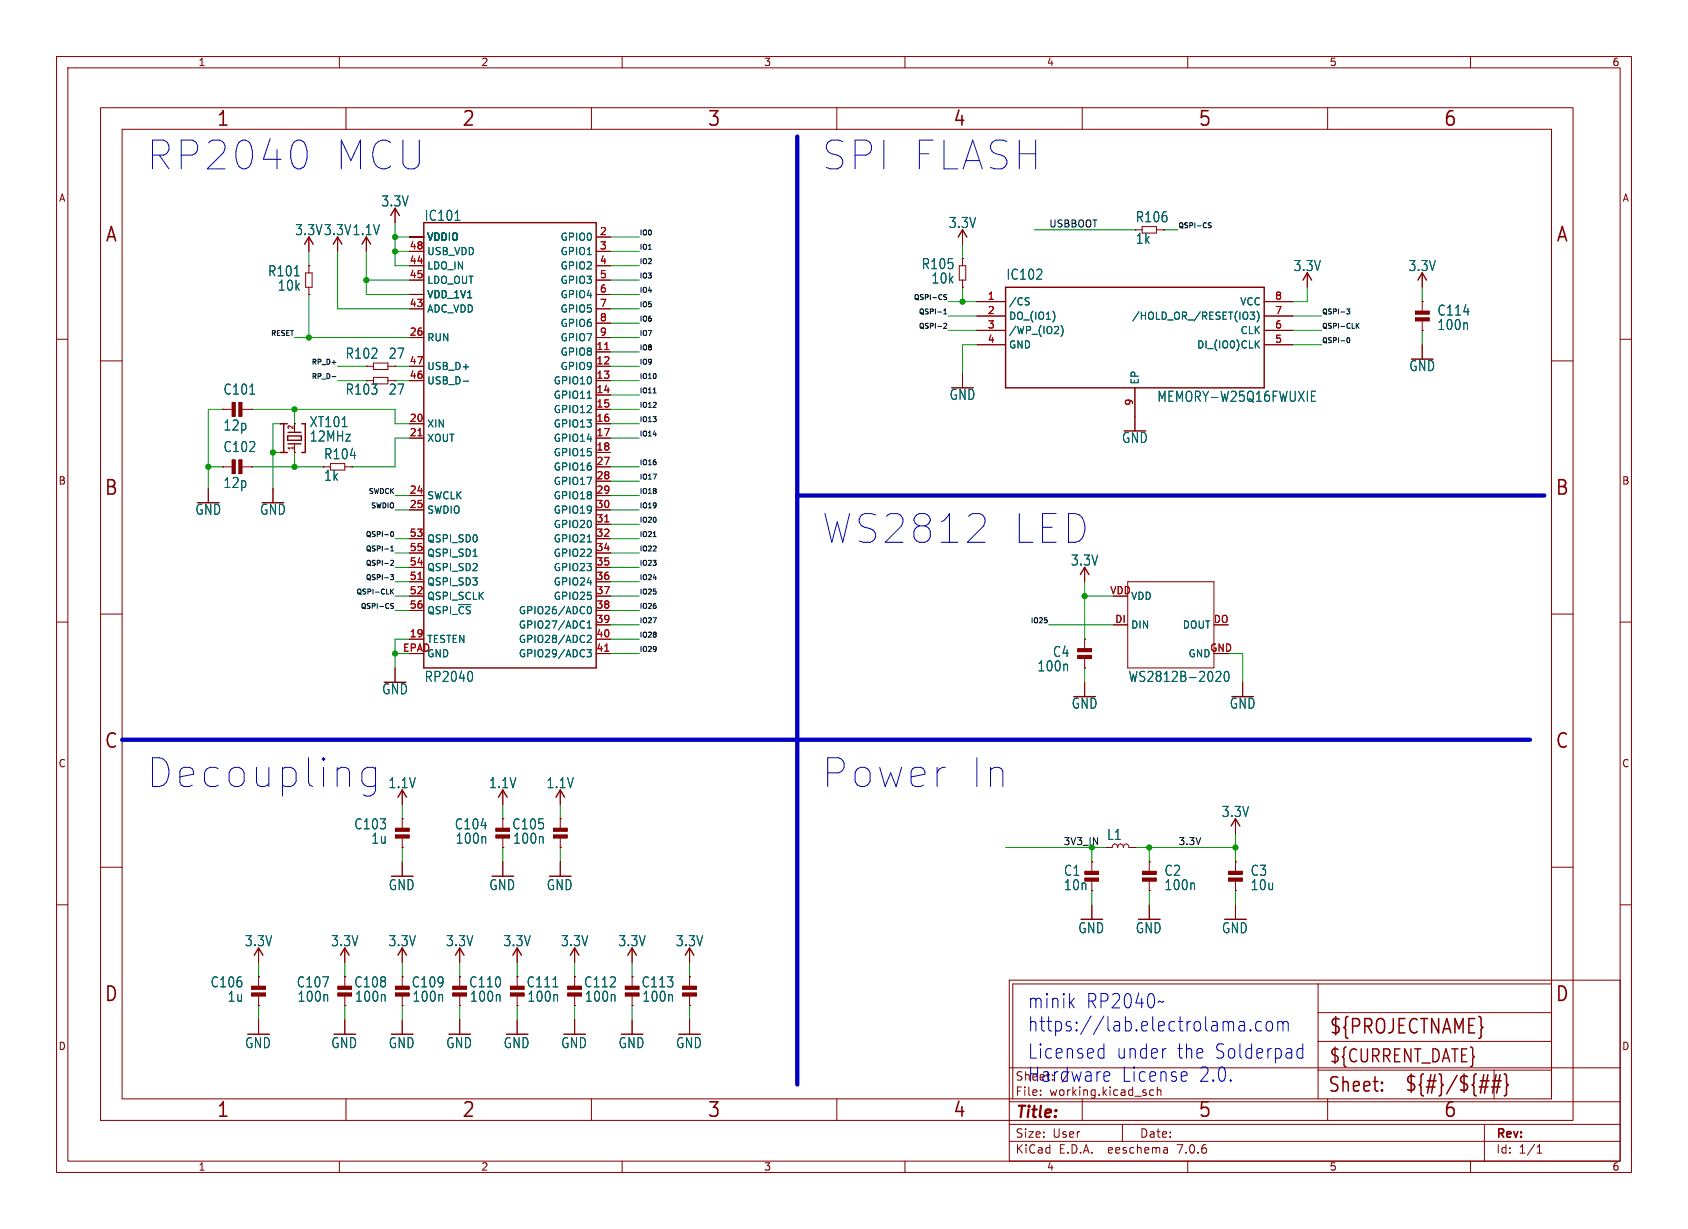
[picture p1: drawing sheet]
<svg xmlns="http://www.w3.org/2000/svg" width="298mm" height="217mm" viewBox="0 0 298 217" stroke-linecap="round" stroke-linejoin="round" font-family="sans-serif">
<g fill="none" stroke="#840000" stroke-width=".18">
<path d="M10 10h278.5v197.3h-278.5zM12 12h274.5v193.3h-274.5zM17.8 19h260.3v179.1h-260.3zM60 10v2M61.2 19v3.9M104.6 19v3.9M110 10v2M148 19v3.9M160 10v2M191.3 19v3.9M210 10v2M234.7 19v3.9"/>
<path d="M260 10v2M21.6 22.9h252.7v171.4h-252.7zM69.8 36.8v2.6M10 60h2M54 48.3h1.2v2.5h-1.2zM54.6 52.1h.1M54.6 47h.1M54.6 41.9v2.5M54.6 47v1.3M54.6 50.8v1.3M59.7 41.9v2.5M64.8 41.9v2.5"/>
<path d="M72.4 41.9h2.5M72.4 52.1h2.5M72.4 59.7h2.5M72.4 44.4h2.5M72.4 47h2.5M72.4 54.6h2.5M72.4 49.5h2.5M105.4 41.9h2.5M105.4 52.1h2.5M105.4 59.7h2.5M105.4 44.4h2.5M105.4 47h2.5"/>
<path d="M105.4 54.6h2.5M105.4 49.5h2.5M105.4 57.1h2.5M169.6 47h1.2v2.5h-1.2zM170.2 50.8h.1M170.2 45.7h.1M170.2 40.6v2.6M170.2 45.7v1.3M170.2 49.5v1.3M172.7 53.3h5.1M172.7 55.9h5.1M172.7 58.4h5.1"/>
<path d="M200.7 40.6h.1M200.7 40.6h1.2M201.9 40.1v1.1h2.6v-1.1M204.5 40.6h1.2M205.7 40.6h.1M223.5 53.3h5.1M223.5 55.9h5.1M223.5 58.4h5.1M231.1 48.3v2.5M250.3 56.2h2.4v.6h-2.4zM250.3 55h2.4v.6h-2.4zM250.3 56.7h2.4"/>
<path d="M250.3 56.6h2.4M250.3 56.5h2.4M250.3 56.4h2.4M250.3 56.3h2.4M250.3 55.5h2.4M250.3 55.4h2.4M250.3 55.3h2.4M250.3 55.2h2.4M250.3 55.1h2.4M251.5 58.4h.1M251.5 53.3h.1M251.5 48.3v2.5"/>
<path d="M251.5 53.3v1.7M251.5 56.8v1.6M286.5 60h2M17.8 63.8h3.8M39.4 72.4h.1M39.4 72.4h1.6M41 71.2h.6v2.4h-.6zM41.1 71.2v2.4M41.2 71.2v2.4M41.3 71.2v2.4M41.4 71.2v2.4M41.5 71.2v2.4"/>
<path d="M42.2 71.2h.6v2.4h-.6zM42.3 71.2v2.4M42.4 71.2v2.4M42.5 71.2v2.4M42.6 71.2v2.4M42.7 71.2v2.4M42.8 72.4h1.6M44.4 72.4h.1M49.5 74.9h.1M52.1 74.9h.1M52.1 74.9v1.6M52.1 78.5v1.5"/>
<path d="M64.8 67.3h.1M64.8 64.8h.1M64.8 67.3h1.2M64.8 64.8h1.2M66 64.2h2.6v1.1h-2.6zM66 66.7h2.6v1.2h-2.6zM68.6 67.3h1.2M68.6 64.8h1.2M69.8 67.3h.1M69.8 64.8h.1M72.4 67.3h2.5M72.4 64.8h2.5"/>
<path d="M72.4 74.9h2.5M72.4 77.5h2.5M105.4 72.4h2.5M105.4 67.3h2.5M105.4 64.8h2.5M105.4 62.2h2.5M105.4 69.8h2.5M105.4 74.9h2.5M105.4 77.5h2.5M170.2 66v2.6M172.7 61h5.1M200.7 68.6v7.6"/>
<path d="M223.5 61h5.1M251.5 61v2.5M274.3 63.8h3.8M36.8 86.4v2.5M39.4 82.5h.1M39.4 82.5h1.6M41 81.4h.6v2.3h-.6zM41.1 81.4v2.3M41.2 81.4v2.3M41.3 81.4v2.3M41.4 81.4v2.3M41.5 81.4v2.3"/>
<path d="M42.2 81.4h.6v2.3h-.6zM42.3 81.4v2.3M42.4 81.4v2.3M42.5 81.4v2.3M42.6 81.4v2.3M42.7 81.4v2.3M42.8 82.5h1.6M44.4 82.5h.1M48.3 86.4v2.5M49.5 80h.1M57.1 82.5h.1M57.1 82.5h1.3"/>
<path d="M58.4 82v1.1h2.6v-1.1M61 82.5h1.2M62.2 82.5h.1M72.4 87.6h2.5M72.4 90.2h2.5M72.4 95.2h2.5M72.4 97.8h2.5M105.4 82.5h2.5M105.4 80h2.5M105.4 87.6h2.5M105.4 90.2h2.5M105.4 85.1h2.5"/>
<path d="M105.4 92.7h2.5M105.4 95.2h2.5M105.4 97.8h2.5M10 110h2M17.8 108.6h3.8M69.8 118.1v2.5M72.4 113h2.5M72.4 100.3h2.5M72.4 102.9h2.5M72.4 105.4h2.5M72.4 107.9h2.5M105.4 113h2.5"/>
<path d="M105.4 100.3h2.5M105.4 102.9h2.5M105.4 105.4h2.5M105.4 107.9h2.5M105.4 110.5h2.5M105.4 115.6h2.5M190.6 115.9h2.4v.5h-2.4zM190.6 114.7h2.4v.6h-2.4zM190.6 116.4h2.4M190.6 116.3h2.4M190.6 116.2h2.4M190.6 116.1h2.4"/>
<path d="M190.6 116h2.4M190.6 115.2h2.4M190.6 115.1h2.4M190.6 115h2.4M190.6 114.9h2.4M190.6 114.8h2.4M191.8 118.1h.1M191.8 113h.1M191.8 100.3v2.6M191.8 113v1.7M191.8 116.5v1.6M196.8 110.5h2.6"/>
<path d="M199.4 102.9h15.2v15.2h-15.2zM274.3 108.6h3.8M286.5 110h2M71.1 139.7v2.5M88.9 139.7v2.5M99.1 139.7v2.5M191.8 120.6v2.6M219.7 120.6v2.6M10 160h2M17.8 153.4h3.8M69.9 147.6h2.4v.6h-2.4zM69.9 146.4h2.4v.6h-2.4z"/>
<path d="M69.9 148.1h2.4M69.9 148h2.4M69.9 147.9h2.4M69.9 147.8h2.4M69.9 147.7h2.4M69.9 146.9h2.4M69.9 146.8h2.4M69.9 146.7h2.4M69.9 146.6h2.4M69.9 146.5h2.4M71.1 149.9h.1M71.1 144.8h.1"/>
<path d="M71.1 144.8v1.7M71.1 148.3v1.6M71.1 152.4v2.5M87.7 148.1h2.4M87.7 148h2.4M87.7 147.9h2.4M87.7 147.8h2.4M87.7 147.7h2.4M87.7 146.9h2.4M87.7 146.8h2.4M87.7 146.7h2.4M87.7 146.6h2.4"/>
<path d="M87.7 146.5h2.4M88.9 149.9h.1M88.9 144.8h.1M88.9 144.8v1.7M88.9 148.3v1.6M88.9 152.4v2.5M90.1 147.6h-2.4v.6h2.4M90.1 146.4h-2.4v.6h2.4M97.9 147.6h2.4v.6h-2.4zM97.9 148.1h2.4M97.9 148h2.4M97.9 147.9h2.4"/>
<path d="M97.9 147.8h2.4M97.9 147.7h2.4M97.9 146.4h2.4v.6h-2.4zM97.9 146.9h2.4M97.9 146.8h2.4M97.9 146.7h2.4M97.9 146.6h2.4M97.9 146.5h2.4M99.1 149.9h.1M99.1 144.8h.1M99.1 144.8v1.7M99.1 148.3v1.6"/>
<path d="M99.1 152.4v2.5M191.8 155.3h2.4v.5h-2.4M191.8 155.7h2.4M191.8 155.6h2.4M191.8 155.5h2.4M191.8 155.4h2.4M191.8 155.3h2.4M191.8 154.1h2.4v.5h-2.4zM191.8 154.5h2.4M191.8 154.4h2.4M191.8 154.3h2.4M191.8 154.2h2.4"/>
<path d="M191.8 154.1h2.4M193 157.5h.1M193 152.4h.1M193 152.4v1.7M193 155.9v1.6M195.6 149.9h1.1v-.3a.48 .48 0 0 1 .6-.3 .48 .48 0 0 1 .3 .6l.1-.3a.5 .5 0 0 1 .6-.3 .5 .5 0 0 1 .3 .6l.1-.3a.48 .48 0 0 1 .6-.3 .48 .48 0 0 1 .3 .6h1.1M195.6 149.9h.1M200.7 149.9h.1M202 155.3h2.4v.5h-2.4zM202 155.7h2.4M202 155.6h2.4M202 155.5h2.4"/>
<path d="M202 155.4h2.4M202 155.3h2.4M202 154.1h2.4v.5h-2.4zM202 154.5h2.4M202 154.4h2.4M202 154.3h2.4M202 154.2h2.4M202 154.1h2.4M203.2 157.5h.1M203.2 152.4h.1M203.2 152.4v1.7M203.2 155.9v1.6"/>
<path d="M217.2 155.3h2.4v.5h-2.4zM217.2 154.1h2.4v.5h-2.4zM217.2 155.7h2.4M217.2 155.6h2.4M217.2 155.5h2.4M217.2 155.4h2.4M217.2 155.3h2.4M217.2 154.5h2.4M217.2 154.4h2.4M217.2 154.3h2.4M217.2 154.2h2.4M217.2 154.1h2.4"/>
<path d="M218.4 157.5h.1M218.4 152.4h.1M218.4 144.8v2.5M218.4 152.4v1.7M218.4 155.9v1.6M274.3 153.4h3.8M286.5 160h2M44.5 175.6h2.4v.5h-2.4zM44.5 176.1h2.4M44.5 176h2.4M44.5 175.9h2.4M44.5 175.8h2.4"/>
<path d="M44.5 175.7h2.4M44.5 174.4h2.4v.5h-2.4zM44.5 174.9h2.4M44.5 174.8h2.4M44.5 174.7h2.4M44.5 174.6h2.4M44.5 174.5h2.4M45.7 177.8h.1M45.7 172.7h.1M45.7 167.6v2.6M45.7 172.7v1.7M45.7 176.2v1.6"/>
<path d="M59.8 176.1h2.4M59.8 176h2.4M59.8 175.9h2.4M59.8 175.8h2.4M59.8 175.7h2.4M59.8 174.9h2.4M59.8 174.8h2.4M59.8 174.7h2.4M59.8 174.6h2.4M59.8 174.5h2.4M61 177.8h.1M61 172.7h.1"/>
<path d="M61 167.6v2.6M61 172.7v1.7M61 176.2v1.6M62.2 175.6h-2.4v.5h2.4M62.2 174.4h-2.4v.5h2.4M69.9 176.1h2.4M69.9 176h2.4M69.9 175.9h2.4M69.9 175.8h2.4M69.9 175.7h2.4M69.9 174.9h2.4M69.9 174.8h2.4"/>
<path d="M69.9 174.7h2.4M69.9 174.6h2.4M69.9 174.5h2.4M71.1 177.8h.1M71.1 172.7h.1M71.1 167.6v2.6M71.1 172.7v1.7M71.1 176.2v1.6M72.3 175.6h-2.4v.5h2.4M72.3 174.4h-2.4v.5h2.4M80.1 176.1h2.4M80.1 176h2.4"/>
<path d="M80.1 175.9h2.4M80.1 175.8h2.4M80.1 175.7h2.4M80.1 174.9h2.4M80.1 174.8h2.4M80.1 174.7h2.4M80.1 174.6h2.4M80.1 174.5h2.4M81.3 177.8h.1M81.3 172.7h.1M81.3 167.6v2.6M81.3 172.7v1.7"/>
<path d="M81.3 176.2v1.6M82.5 175.6h-2.4v.5h2.4M82.5 174.4h-2.4v.5h2.4M90.2 176.1h2.4M90.2 176h2.4M90.2 175.9h2.4M90.2 175.8h2.4M90.2 175.7h2.4M90.2 174.9h2.4M90.2 174.8h2.4M90.2 174.7h2.4M90.2 174.6h2.4"/>
<path d="M90.2 174.5h2.4M91.4 177.8h.1M91.4 172.7h.1M91.4 167.6v2.6M91.4 172.7v1.7M91.4 176.2v1.6M92.6 175.6h-2.4v.5h2.4M92.6 174.4h-2.4v.5h2.4M100.4 176.1h2.4M100.4 176h2.4M100.4 175.9h2.4M100.4 175.8h2.4"/>
<path d="M100.4 175.7h2.4M100.4 174.9h2.4M100.4 174.8h2.4M100.4 174.7h2.4M100.4 174.6h2.4M100.4 174.5h2.4M101.6 177.8h.1M101.6 172.7h.1M101.6 167.6v2.6M101.6 172.7v1.7M101.6 176.2v1.6M102.8 175.6h-2.4v.5h2.4"/>
<path d="M102.8 174.4h-2.4v.5h2.4M110.6 176.1h2.4M110.6 176h2.4M110.6 175.9h2.4M110.6 175.8h2.4M110.6 175.7h2.4M110.6 174.9h2.4M110.6 174.8h2.4M110.6 174.7h2.4M110.6 174.6h2.4M110.6 174.5h2.4M111.8 177.8h.1"/>
<path d="M111.8 172.7h.1M111.8 167.6v2.6M111.8 172.7v1.7M111.8 176.2v1.6M113 175.6h-2.4v.5h2.4M113 174.4h-2.4v.5h2.4M120.7 175.6h2.4v.5h-2.4zM120.7 176.1h2.4M120.7 176h2.4M120.7 175.9h2.4M120.7 175.8h2.4M120.7 175.7h2.4"/>
<path d="M120.7 174.4h2.4v.5h-2.4zM120.7 174.9h2.4M120.7 174.8h2.4M120.7 174.7h2.4M120.7 174.6h2.4M120.7 174.5h2.4M121.9 177.8h.1M121.9 172.7h.1M121.9 167.6v2.6M121.9 172.7v1.7M121.9 176.2v1.6M178.4 173.3h108.1v32h-108.1z"/>
<path d="M193 160v2.6M203.2 160v2.6M218.4 160v2.6M233 174v20.3M233 179.1h41.3M274.3 174h-95.2v20.3M45.7 180.3v2.6M61 180.3v2.6M61.2 194.3v3.8M71.1 180.3v2.6M81.3 180.3v2.6M91.4 180.3v2.6"/>
<path d="M101.6 180.3v2.6M104.6 194.3v3.8M111.8 180.3v2.6M121.9 180.3v2.6M148 194.3v3.8M178.4 198.8h108.1M178.4 194.8h108.1M178.4 188.8h108.1M184 193.6v.1M184 192.8v.1M191.3 194.3v3.8M198.4 198.8v3"/>
<path d="M203.4 192.8l-.1 .2v.6l.3 .1 .4-.1M204.6 192.2v1.5M204.7 192.8l-.1 .1M205.2 192.8l.1 .9M233 184.1h41.3M233 189.2h41.3M234.7 194.3v3.8M262.5 198.8v6.5M264.2 189.2v5.1M60 205.3v2M110 205.3v2M160 205.3v2"/>
<path d="M178.4 201.8h108.1M206.3 203l.1 .9M206.4 203.8l-.1 .1M206.4 203.3h-.1M210 205.3v2M260 205.3v2M271.8 203.9h.8M271.8 202.8l.4-.4v1.5"/>
</g>
<g fill="none" stroke="#840000" stroke-width=".25">
<path d="M69.1 38.1l.7-1.3 .8 1.3M74.9 39.4h30.5v78.7h-30.5zM53.8 43.2l.8-1.3 .8 1.3M58.9 43.2l.8-1.3 .8 1.3M64 43.2l.8-1.3 .7 1.3M169.4 41.9l.8-1.3 .7 1.3M177.8 50.8h45.7v17.8h-45.7zM230.4 49.5l.7-1.2 .8 1.2M250.7 49.5l.8-1.2 .7 1.2M49.5 74.9h1.3M50.2 74.9v5.1M50.9 77.1h2.4v.8h-2.4z"/>
<path d="M50.9 78.5h2.3M50.9 76.5h2.3M53.3 74.9h.7v5.1h-.7M49.5 80h1.3M191 101.6l.8-1.3 .7 1.3M70.4 141l.7-1.3 .8 1.3M88.1 141l.8-1.3 .8 1.3M98.3 141l.8-1.3 .7 1.3M217.7 146l.7-1.2 .8 1.2M45 168.9l.7-1.3 .8 1.3M60.2 168.9l.8-1.3 .7 1.3M70.4 168.9l.7-1.3 .8 1.3"/>
<path d="M80.5 168.9l.8-1.3 .7 1.3M90.7 168.9l.7-1.3 .8 1.3M100.8 168.9l.8-1.3 .8 1.3M111 168.9l.8-1.3 .7 1.3M121.2 168.9l.7-1.3 .8 1.3"/>
</g>
<g fill="none" stroke="#006464" stroke-width=".18">
<path d="M80.5 39h.8M52.1 48.8h.8M181.5 52.6l.5 .1M181.7 53.3l.3 .3-.3 .3M186.4 59h.8M186.5 55.6v.8M187.1 57.9v.4M187.6 57.5a1.46 1.46 0 0 1 0 2M221 55.2h.8l-.4 .5 .4 .1v.5l-.2 .2-.6-.2M222.2 55a1.46 1.46 0 0 1 0 1.9M44.2 69.7h.8M60.5 75.4h.9"/>
<path d="M81.9 67.4h1M103.8 70.4h.8M222.1 60.8l.6 .7M222.7 60.3l-.8 .7M231.9 70h.5M231.9 71h.7M231.9 69.2h.7M83.6 98.4h.8M103.8 95.8h.8M83.3 118.8l.3 .6-.3 1M103.8 114.9h.8l-.5 .5 .4 .1v.5l-.2 .1-.5-.1M103.8 112.5l.5-.2 .3 .4-.8 .9h.8"/>
<path d="M103.8 111.1h.8M103.8 110.2l.4-.4v1.3M104 107.4l.1-.1a.68 .68 0 0 1 .5 .6 .68 .68 0 0 1-.5 .6l-.1-.1-.2-.4zM215.1 118.8l.5-.1 .2 .2 .1 .3-.1 .3-.9 1h1M216.7 118.8l.2-.1a1.23 1.23 0 0 1 0 1.8h-.1a1.32 1.32 0 0 1-.1-1.7zM97.8 174.5h.8"/>
</g>
<path d="M73.9 77.1h.7M106.9 61.8h.7M106.9 92.3h.7M73.9 102.5h.7M106.9 115.2h.7" fill="none" stroke="#a90000" stroke-width=".18"/>
<path d="M244.3 192.7l.1 .1-.1 .1M244.3 191.4l.1 .1-.1 .1M261.5 192.2h1.6M261.7 191.1h1.6M263.1 190l-.6 3.3M263.7 192.2h1.5M263.9 191.1h1.5M264.5 190l-.6 3.3M265.2 190l-.6 3.3M266 189.9l.3 .1 .1 .3v1.2l.3 .3-.3 .4v1.2l-.1 .3-.3 .1" fill="none" stroke="#840000" stroke-width=".27"/>
<g fill="none" stroke="#0f0f0f" stroke-width=".18">
<path d="M213.7 39.8l.4 .1v.2l-.1 .2-.4-.1M213.7 39.4h.4M166.9 57.3l.3-.1 .2 .2-.6 .7h.6M166.9 52.3v.1a.37 .37 0 0 1 .4 .5h-.4M166.9 55.5h.5M166.9 54.9l.2-.3v.9M167.4 52.1h-.4l-.1 .2M238.1 54.6h.5l-.2 .4 .2 .1v.3h-.5M238.2 59.8l.2-.1a.43 .43 0 0 1 .3 .5 .43 .43 0 0 1-.4 .4l-.2-.3zM239.9 57.6l.4 .5M240.3 57.2l-.5 .5M58.7 64.1h.7"/>
<path d="M58.7 66.6h.7M115.5 69.5h.5M69.1 99.2l.3-.1 .2 .2-.6 .7h.6M69.1 97.4h.5M69.1 96.8l.2-.3v.9M69.2 94h.1a.43 .43 0 0 1 .3 .5 .43 .43 0 0 1-.4 .3l-.1-.3zM115.5 94.9h.5M69 101.6h.6l-.3 .4h.2v.4h-.5M69.1 107a.37 .37 0 0 1 .4 .5h-.4M69.2 104.5l.4 .5M69.6 106.7h-.4l-.1 .2M69.6 104.2l-.5 .5"/>
</g>
<g fill="none" stroke="#0000c2" stroke-width=".18">
<path d="M53.1 24.8a1.86 1.86 0 0 1 1.2 1.9 3.3 3.3 0 0 1-.7 2.9l-.5 .3M66.4 135.7v4.1a1.38 1.38 0 0 1-2.2 .7M66.4 135.9l-.5-.2h-1l-.7 .5-.2 .5v1.4l.5 .7 .4 .3h1l.5-.3M189.3 177.3l.6 .9M189.9 176.5l-.8 1M205.8 177l-.3 .3M194.6 185.4l.6 .1M195.2 184.6v2.5M195.2 187l-.6 .1M195.5 189.5l.6 .1 .1 .5-1 .3M196.1 191.1l-.6 .1M209.6 189.5l.2 .1 .1 .5-1 .3"/>
<path d="M209.8 191.1l-.2 .1M219.1 180.7l.2-.1 .7 .1 .1 1.6M220.1 181.2l-.8 .1a.52 .52 0 0 0-.3 .5 .52 .52 0 0 0 .3 .5l.8-.1M221.1 182.1l.1 .1-.1 .1M221.1 182.1l-.1 .1 .1 .1M221.1 182.1v.2M223 180.7l-.6-.1-.4 .5v.7l.2 .4 .2 .1 .6-.1M224.1 180.7a.56 .56 0 0 1 .9 .4v.7a.57 .57 0 0 1-.6 .5 .57 .57 0 0 1-.5-.5v-.7zM225.9 180.9a.53 .53 0 0 1 .8-.2l.1 .3M225.9 180.6v1.7M226.8 181l.4-.4 .5 .1 .1 1.6M226.8 181v1.3"/>
<path d="M229.4 186.9l.3 .2 .6-.1M230.3 185.5l-.6-.1-.3 .3M230.3 184.6v2.5"/>
</g>
<path d="M141 24.1v167.7M141 87.6h132M21.6 130.8h248.9" fill="none" stroke="#0000c2" stroke-width=".76"/>
<g fill="none" stroke="#009600" stroke-width=".18">
<path d="M69.8 39.4v7.6h2.6M52.1 59.7h20.3M54.6 44.4v2.6M54.6 52.1v7.6M59.7 44.4v10.2h12.7M64.8 44.4v7.7h7.6M64.8 49.5h7.6M69.8 44.4h2.6M69.8 41.9h2.6M107.9 59.7h5.1M107.9 47h5.1M107.9 44.4h5.1"/>
<path d="M107.9 41.9h5.1M107.9 54.6h5.1M107.9 52.1h5.1M107.9 49.5h5.1M107.9 57.1h5.1M167.6 53.3h5.1M167.6 55.9h5.1M167.6 58.4h5.1M170.2 43.2v2.5M170.2 50.8v2.5M182.9 40.6h17.8M205.7 40.6h2.6"/>
<path d="M228.6 55.9h5.1M228.6 58.4h5.1M231.1 50.8v2.5h-2.5M251.5 50.8v2.5M251.5 58.4v2.6M39.4 72.4h-2.6v14M44.4 72.4h25.4v2.5h2.6M49.5 74.9h-1.2v11.5M52.1 72.4v2.5M59.7 67.3h5.1M59.7 64.8h5.1M69.8 67.3h2.6"/>
<path d="M69.8 64.8h2.6M72.4 77.5h-2.6v5h-7.6M107.9 72.4h5.1M107.9 74.9h5.1M107.9 77.5h5.1M107.9 67.3h5.1M107.9 69.8h5.1M107.9 64.8h5.1M107.9 62.2h5.1M172.7 61h-2.5v5M228.6 61h5.1M36.8 82.5h2.6"/>
<path d="M44.4 82.5h12.7M48.3 80h1.2M52.1 80v2.5M69.8 97.8h2.6M69.8 90.2h2.6M69.8 95.2h2.6M69.8 87.6h2.6M107.9 82.5h5.1M107.9 97.8h5.1M107.9 85.1h5.1M107.9 90.2h5.1M107.9 92.7h5.1"/>
<path d="M107.9 95.2h5.1M107.9 87.6h5.1M69.8 115.6h2.6M69.8 100.3h2.6M69.8 107.9h2.6M69.8 102.9h2.6M69.8 105.4h2.6M72.4 113h-2.6v5.1M107.9 115.6h5.1M107.9 113h5.1M107.9 110.5h5.1M107.9 100.3h5.1"/>
<path d="M107.9 107.9h5.1M107.9 102.9h5.1M107.9 105.4h5.1M185.4 110.5h11.4M191.8 105.4h5M191.8 102.9v10.1M191.8 118.1v2.5M217.2 115.6h2.5v5M71.1 142.2v2.6M71.1 149.9v2.5M88.9 142.2v2.6M88.9 149.9v2.5"/>
<path d="M99.1 142.2v2.6M99.1 149.9v2.5M177.8 149.9h17.8M193 149.9v2.5M193 157.5v2.5M200.7 149.9h17.7M203.2 149.9v2.5M203.2 157.5v2.5M218.4 147.3v5.1M218.4 157.5v2.5M45.7 170.2v2.5M45.7 177.8v2.5"/>
<path d="M61 170.2v2.5M61 177.8v2.5M71.1 170.2v2.5M71.1 177.8v2.5M81.3 170.2v2.5M81.3 177.8v2.5M91.4 170.2v2.5M91.4 177.8v2.5M101.6 170.2v2.5M101.6 177.8v2.5M111.8 170.2v2.5M111.8 177.8v2.5"/>
<path d="M121.9 170.2v2.5M121.9 177.8v2.5"/>
</g>
<g fill="#009600" stroke="#009600" stroke-width=".18">
<circle cx="36.8" cy="82.5" r=".46"/>
<circle cx="54.6" cy="59.7" r=".46"/>
<circle cx="52.1" cy="72.4" r=".46"/>
<circle cx="52.1" cy="82.5" r=".46"/>
<circle cx="48.3" cy="80" r=".46"/>
<circle cx="64.8" cy="49.5" r=".46"/>
<circle cx="69.8" cy="115.6" r=".46"/>
<circle cx="170.2" cy="53.3" r=".46"/>
<circle cx="69.8" cy="41.9" r=".46"/>
<circle cx="69.8" cy="44.4" r=".46"/>
<circle cx="218.4" cy="149.9" r=".46"/>
<circle cx="203.2" cy="149.9" r=".46"/>
<circle cx="191.8" cy="105.4" r=".46"/>
</g>
<g font-size="7.1" fill="#0000c2">
<text x="25.7" y="30.5">RP2040</text>
<text x="58.5" y="30.5">MCU</text>
<text x="145" y="30.5">SPI FLASH</text>
<text x="145" y="96.5">WS2812</text>
<text x="178.3" y="96.5">LED</text>
<text x="25.7" y="139.7">Decoupling</text>
<text x="145" y="139.7">Power</text>
<text x="170.8" y="139.7">In</text>
</g>
<g font-size="3.5" fill="#840000">
<text x="38.2" y="22.7">1</text>
<text x="81.6" y="22.7">2</text>
<text x="125" y="22.7">3</text>
<text x="168.4" y="22.7">4</text>
<text x="211.8" y="22.7">5</text>
<text x="255.1" y="22.7">6</text>
<text x="18.5" y="43.1">A</text>
<text x="275" y="43.1">A</text>
<text x="18.3" y="87.9">B</text>
<text x="274.9" y="87.9">B</text>
<text x="18.3" y="132.7">C</text>
<text x="274.9" y="132.7">C</text>
<text x="18.3" y="177.4">D</text>
<text x="274.9" y="177.4">D</text>
<text x="234.9" y="183.2">${PROJECTNAME}</text>
<text x="38.2" y="197.9">1</text>
<text x="81.6" y="197.9">2</text>
<text x="125" y="197.9">3</text>
<text x="168.4" y="197.9">4</text>
<text x="211.8" y="197.9">5</text>
<text x="234.7" y="193.5">Sheet:</text>
<text x="248.3" y="193.3">${#}/${##}</text>
<text x="255.1" y="197.9">6</text>
</g>
<g font-size="3.5" fill="#0000c2">
<text x="181.6" y="178.5">minik</text>
<text x="191.9" y="178.5">RP2040~</text>
<text x="181.6" y="182.6">https://lab.electrolama.com</text>
<text x="181.6" y="187.4">Licensed</text>
<text x="181.6" y="191.5">Hardware</text>
<text x="197.3" y="187.4">under</text>
<text x="198.2" y="191.5">License</text>
<text x="208" y="187.4">the</text>
<text x="211.9" y="191.5">2.0.</text>
<text x="214.7" y="187.4">Solderpad</text>
</g>
<text font-size="3.2" fill="#840000" x="234.9" y="188.2">${CURRENT_DATE}</text>
<text font-size="2.8" fill="#840000" x="179.4" y="198.2">Title:</text>
<g font-size="2.5" fill="#006464">
<text x="52.1" y="41.8">3.3V 3.3V 1.1V</text>
<text x="67.3" y="36.7">3.3V</text>
<text x="75" y="39.3">IC101</text>
<text x="167.7" y="40.5">3.3V</text>
<text x="200.7" y="39.5">R106</text>
<text x="162.9" y="47.8">R105</text>
<text x="200.7" y="43.3">1k</text>
<text x="47.3" y="49.1">R101</text>
<text x="49" y="51.6">10k</text>
<text x="164.6" y="50.4">10k</text>
<text x="177.9" y="49.7">IC102</text>
<text x="228.6" y="48.2">3.3V</text>
<text x="248.9" y="48.2">3.3V</text>
<text x="254.1" y="56">C114</text>
<text x="254.1" y="58.6">100n</text>
<text x="61" y="63.6">R102</text>
<text x="68.6" y="63.6">27</text>
<text x="249.1" y="65.8">GND</text>
<text x="39.4" y="70">C101</text>
<text x="61" y="70">R103</text>
<text x="68.6" y="70">27</text>
<text x="167.8" y="70.9">GND</text>
<text x="204.5" y="71.3">MEMORY-W25Q16FWUXIE</text>
<text x="39.4" y="76.3">12p</text>
<text x="54.7" y="75.8">XT101</text>
<text x="39.4" y="80.2">C102</text>
<text x="54.7" y="78.3">12MHz</text>
<text x="57.2" y="81.4">R104</text>
<text x="198.3" y="78.5">GND</text>
<text x="39.4" y="86.5">12p</text>
<text x="57.2" y="85.2">1k</text>
<text x="34.4" y="91.2">GND</text>
<text x="45.9" y="91.2">GND</text>
<text x="189.2" y="100.2">3.3V</text>
<text x="183.3" y="118.9">100n</text>
<text x="186.1" y="116.4">C4</text>
<text x="67.5" y="123">GND</text>
<text x="75" y="120.8">RP2040</text>
<text x="189.4" y="125.5">GND</text>
<text x="199.4" y="120.8">WS2812B-2020</text>
<text x="217.3" y="125.5">GND</text>
<text x="68.6" y="139.6">1.1V</text>
<text x="86.4" y="139.6">1.1V</text>
<text x="96.5" y="139.6">1.1V</text>
<text x="62.5" y="146.9">C103</text>
<text x="65.6" y="149.4">1u</text>
<text x="80.3" y="146.9">C104</text>
<text x="80.5" y="149.4">100n</text>
<text x="90.5" y="146.9">C105</text>
<text x="90.6" y="149.4">100n</text>
<text x="195.6" y="148.7">L1</text>
<text x="215.9" y="144.7">3.3V</text>
<text x="188" y="155.1">C1</text>
<text x="205.8" y="155.1">C2</text>
<text x="221" y="155.1">C3</text>
<text x="68.6" y="157.6">GND</text>
<text x="86.4" y="157.6">GND</text>
<text x="96.6" y="157.6">GND</text>
<text x="188" y="157.6">10n</text>
<text x="205.8" y="157.6">100n</text>
<text x="221" y="157.6">10u</text>
<text x="43.2" y="167.5">3.3V</text>
<text x="58.4" y="167.5">3.3V</text>
<text x="68.6" y="167.5">3.3V</text>
<text x="78.8" y="167.5">3.3V</text>
<text x="88.9" y="167.5">3.3V</text>
<text x="99.1" y="167.5">3.3V</text>
<text x="109.2" y="167.5">3.3V</text>
<text x="119.4" y="167.5">3.3V</text>
<text x="190.6" y="165.2">GND</text>
<text x="200.7" y="165.2">GND</text>
<text x="216" y="165.2">GND</text>
<text x="37.1" y="174.8">C106</text>
<text x="40.2" y="177.4">1u</text>
<text x="52.4" y="174.8">C107</text>
<text x="52.5" y="177.4">100n</text>
<text x="62.5" y="174.8">C108</text>
<text x="62.7" y="177.4">100n</text>
<text x="72.7" y="174.8">C109</text>
<text x="72.8" y="177.4">100n</text>
<text x="82.9" y="174.8">C110</text>
<text x="83" y="177.4">100n</text>
<text x="93" y="174.8">C111</text>
<text x="93.2" y="177.4">100n</text>
<text x="103.2" y="174.8">C112</text>
<text x="103.3" y="177.4">100n</text>
<text x="113.3" y="174.8">C113</text>
<text x="113.5" y="177.4">100n</text>
<text x="43.2" y="185.6">GND</text>
<text x="58.5" y="185.6">GND</text>
<text x="68.6" y="185.6">GND</text>
<text x="78.8" y="185.6">GND</text>
<text x="89" y="185.6">GND</text>
<text x="99.1" y="185.6">GND</text>
<text x="109.3" y="185.6">GND</text>
<text x="119.4" y="185.6">GND</text>
</g>
<g font-size="2.1" fill="#0000c2">
<text x="179.4" y="191.3">Sheet:</text>
<text x="187.7" y="191.3">/</text>
</g>
<g font-size="2.1" fill="#840000">
<text x="179.4" y="194">File:</text>
<text x="185.5" y="194">working.kicad_sch</text>
<text x="179.4" y="201.4">Size:</text>
<text x="186.1" y="201.4">User</text>
<text x="201.4" y="201.4">Date:</text>
<text x="264.4" y="201.6">Rev:</text>
<text x="179.4" y="204.2">KiCad</text>
<text x="187.2" y="204.2">E.D.A.</text>
<text x="196.1" y="204.2">eeschema</text>
<text x="208.4" y="204.2">7.0.6</text>
<text x="264.4" y="204.2">Id:</text>
<text x="268.5" y="204.2">1/1</text>
</g>
<g font-size="1.8" fill="#840000">
<text x="35" y="11.9">1</text>
<text x="85" y="11.9">2</text>
<text x="135" y="11.9">3</text>
<text x="185" y="11.9">4</text>
<text x="235" y="11.9">5</text>
<text x="285" y="11.9">6</text>
<text x="10.3" y="35.9">A</text>
<text x="286.8" y="35.9">A</text>
<text x="10.3" y="85.9">B</text>
<text x="286.7" y="85.9">B</text>
<text x="10.3" y="135.9">C</text>
<text x="286.7" y="135.9">C</text>
<text x="10.3" y="185.9">D</text>
<text x="286.7" y="185.9">D</text>
<text x="35" y="207.2">1</text>
<text x="85" y="207.2">2</text>
<text x="135" y="207.2">3</text>
<text x="185" y="207.2">4</text>
<text x="235" y="207.2">5</text>
<text x="285" y="207.2">6</text>
</g>
<g font-size="1.8" fill="#a90000">
<text x="106" y="41.7">2</text>
<text x="72.3" y="46.7">44</text>
<text x="72.3" y="44.2">48</text>
<text x="106" y="44.2">3</text>
<text x="106" y="46.7">4</text>
<text x="72.3" y="49.3">45</text>
<text x="106" y="49.3">5</text>
<text x="106" y="51.8">6</text>
<text x="174.6" y="53.1">1</text>
<text x="225.4" y="53.1">8</text>
<text x="72.3" y="59.4">26</text>
<text x="72.3" y="54.4">43</text>
<text x="106" y="54.4">7</text>
<text x="106" y="56.9">8</text>
<text x="106" y="59.4">9</text>
<text x="174.6" y="55.6">2</text>
<text x="174.6" y="58.2">3</text>
<text x="225.4" y="58.2">6</text>
<text x="225.4" y="55.6">7</text>
<text x="72.3" y="64.5">47</text>
<text x="105.4" y="62">11</text>
<text x="105.4" y="64.5">12</text>
<text x="174.6" y="60.7">4</text>
<text x="225.4" y="60.7">5</text>
<text x="72.3" y="67.1">46</text>
<text x="105.4" y="67.1">13</text>
<text x="105.4" y="69.6">14</text>
<text x="200.4" y="71.8" transform="rotate(-90 200.4 71.8)">9</text>
<text x="72.3" y="74.7">20</text>
<text x="72.3" y="77.2">21</text>
<text x="105.4" y="72.1">15</text>
<text x="105.4" y="74.7">16</text>
<text x="105.4" y="77.2">17</text>
<text x="105.4" y="79.8">18</text>
<text x="105.4" y="82.3">27</text>
<text x="72.3" y="87.4">24</text>
<text x="72.3" y="89.9">25</text>
<text x="105.4" y="84.8">28</text>
<text x="105.4" y="87.4">29</text>
<text x="105.4" y="89.9">30</text>
<text x="72.3" y="95">53</text>
<text x="105.4" y="92.5">31</text>
<text x="105.4" y="95">32</text>
<text x="72.3" y="100.1">54</text>
<text x="72.3" y="97.5">55</text>
<text x="105.4" y="97.5">34</text>
<text x="105.4" y="100.1">35</text>
<text x="72.3" y="102.6">51</text>
<text x="72.3" y="105.2">52</text>
<text x="72.3" y="107.7">56</text>
<text x="105.4" y="102.6">36</text>
<text x="105.4" y="105.2">37</text>
<text x="105.4" y="107.7">38</text>
<text x="196.2" y="105.2">VDD</text>
<text x="72.3" y="112.8">19</text>
<text x="105.4" y="110.2">39</text>
<text x="105.4" y="112.8">40</text>
<text x="197.1" y="110.2">DI</text>
<text x="214.5" y="110.2">DO</text>
<text x="71.2" y="115.3">EPAD</text>
<text x="75.4" y="116.4">GND</text>
<text x="105.4" y="115.3">41</text>
<text x="210" y="116.4">GND</text>
<text x="213.9" y="115.3">GND</text>
</g>
<g font-size="1.8" fill="#006464">
<text x="75.4" y="42.8">VDDIO</text>
<text x="75.4" y="47.9">LDO_IN</text>
<text x="75.4" y="45.3">USB_VDD</text>
<text x="99" y="42.8">GPIO0</text>
<text x="99" y="45.3">GPIO1</text>
<text x="99" y="47.9">GPIO2</text>
<text x="75.4" y="52.9">VDD_1V1</text>
<text x="75.4" y="50.4">LDO_OUT</text>
<text x="99" y="50.4">GPIO3</text>
<text x="99" y="52.9">GPIO4</text>
<text x="75.4" y="55.5">ADC_VDD</text>
<text x="99" y="55.5">GPIO5</text>
<text x="99" y="58">GPIO6</text>
<text x="178.3" y="54.2">/CS</text>
<text x="178.3" y="56.7">DO_(IO1)</text>
<text x="178.3" y="59.3">/WP_(IO2)</text>
<text x="200.1" y="56.7">/HOLD_OR_/RESET(IO3)</text>
<text x="219.2" y="54.2">VCC</text>
<text x="219.2" y="59.3">CLK</text>
<text x="75.4" y="60.6">RUN</text>
<text x="75.4" y="65.6">USB_D+</text>
<text x="99" y="63.1">GPIO8</text>
<text x="99" y="65.6">GPIO9</text>
<text x="99" y="60.6">GPIO7</text>
<text x="178.3" y="61.8">GND</text>
<text x="211.6" y="61.8">DI_(IO0)CLK</text>
<text x="75.4" y="68.2">USB_D-</text>
<text x="97.8" y="68.2">GPIO10</text>
<text x="97.8" y="70.7">GPIO11</text>
<text x="201.5" y="68.1" transform="rotate(-90 201.5 68.1)">EP</text>
<text x="75.4" y="75.8">XIN</text>
<text x="97.8" y="73.3">GPIO12</text>
<text x="97.8" y="75.8">GPIO13</text>
<text x="75.4" y="78.3">XOUT</text>
<text x="97.8" y="78.3">GPIO14</text>
<text x="97.8" y="80.9">GPIO15</text>
<text x="97.8" y="83.4">GPIO16</text>
<text x="75.4" y="88.5">SWCLK</text>
<text x="97.8" y="86">GPIO17</text>
<text x="97.8" y="88.5">GPIO18</text>
<text x="75.4" y="91">SWDIO</text>
<text x="97.8" y="91">GPIO19</text>
<text x="97.8" y="93.6">GPIO20</text>
<text x="75.4" y="96.1">QSPI_SD0</text>
<text x="75.4" y="101.2">QSPI_SD2</text>
<text x="75.4" y="98.7">QSPI_SD1</text>
<text x="97.8" y="96.1">GPIO21</text>
<text x="97.8" y="98.7">GPIO22</text>
<text x="97.8" y="101.2">GPIO23</text>
<text x="75.4" y="103.7">QSPI_SD3</text>
<text x="75.4" y="106.3">QSPI_SCLK</text>
<text x="97.8" y="103.7">GPIO24</text>
<text x="97.8" y="106.3">GPIO25</text>
<text x="199.9" y="106.3">VDD</text>
<text x="75.4" y="113.9">TESTEN</text>
<text x="75.4" y="108.8">QSPI_~{CS}</text>
<text x="91.6" y="108.8">GPIO26/ADC0</text>
<text x="91.6" y="111.4">GPIO27/ADC1</text>
<text x="91.6" y="113.9">GPIO28/ADC2</text>
<text x="199.9" y="111.4">DIN</text>
<text x="209" y="111.4">DOUT</text>
<text x="91.6" y="116.4">GPIO29/ADC3</text>
</g>
<g font-size="1.7" fill="#0f0f0f">
<text x="185.4" y="40.3">USBBOOT</text>
<text x="208.3" y="149.5">3.3V</text>
</g>
<text font-size="1.7" fill="#009600" x="188" y="149.5">3V3_IN</text>
<g font-size="1.2" fill="#0f0f0f">
<text x="113" y="41.7">IO0</text>
<text x="208.3" y="40.4">QSPI-CS</text>
<text x="113" y="44.2">IO1</text>
<text x="113" y="46.7">IO2</text>
<text x="113" y="49.3">IO3</text>
<text x="113" y="51.8">IO4</text>
<text x="161.4" y="53.1">QSPI-CS</text>
<text x="47.8" y="59.4">RESET</text>
<text x="113" y="54.4">IO5</text>
<text x="113" y="56.9">IO6</text>
<text x="113" y="59.4">IO7</text>
<text x="162.3" y="58.2">QSPI-2</text>
<text x="162.3" y="55.6">QSPI-1</text>
<text x="233.7" y="55.6">QSPI-3</text>
<text x="233.7" y="58.2">QSPI-CLK</text>
<text x="55" y="64.5">RP_D+</text>
<text x="113" y="62">IO8</text>
<text x="113" y="64.5">IO9</text>
<text x="233.7" y="60.7">QSPI-0</text>
<text x="55" y="67.1">RP_D-</text>
<text x="113" y="69.6">IO11</text>
<text x="113" y="67.1">IO10</text>
<text x="113" y="77.2">IO14</text>
<text x="113" y="74.7">IO13</text>
<text x="113" y="72.1">IO12</text>
<text x="113" y="82.3">IO16</text>
<text x="65" y="87.4">SWDCK</text>
<text x="65.5" y="89.9">SWDIO</text>
<text x="113" y="87.4">IO18</text>
<text x="113" y="89.9">IO19</text>
<text x="113" y="84.8">IO17</text>
<text x="64.5" y="95">QSPI-0</text>
<text x="113" y="92.5">IO20</text>
<text x="113" y="95">IO21</text>
<text x="64.5" y="97.5">QSPI-1</text>
<text x="64.5" y="100.1">QSPI-2</text>
<text x="113" y="97.5">IO22</text>
<text x="113" y="100.1">IO23</text>
<text x="62.9" y="105.2">QSPI-CLK</text>
<text x="63.6" y="107.7">QSPI-CS</text>
<text x="64.5" y="102.6">QSPI-3</text>
<text x="113" y="107.7">IO26</text>
<text x="113" y="105.2">IO25</text>
<text x="113" y="102.6">IO24</text>
<text x="113" y="112.8">IO28</text>
<text x="113" y="110.2">IO27</text>
<text x="182.1" y="110.2">IO25</text>
<text x="113" y="115.3">IO29</text>
</g>
<g font-size="1.2" fill="#840000">
<text x="52.1" y="76" transform="rotate(-90 52.1 76)">2</text>
<text x="52.1" y="79.7" transform="rotate(-90 52.1 79.7)">1</text>
</g>
</svg>
